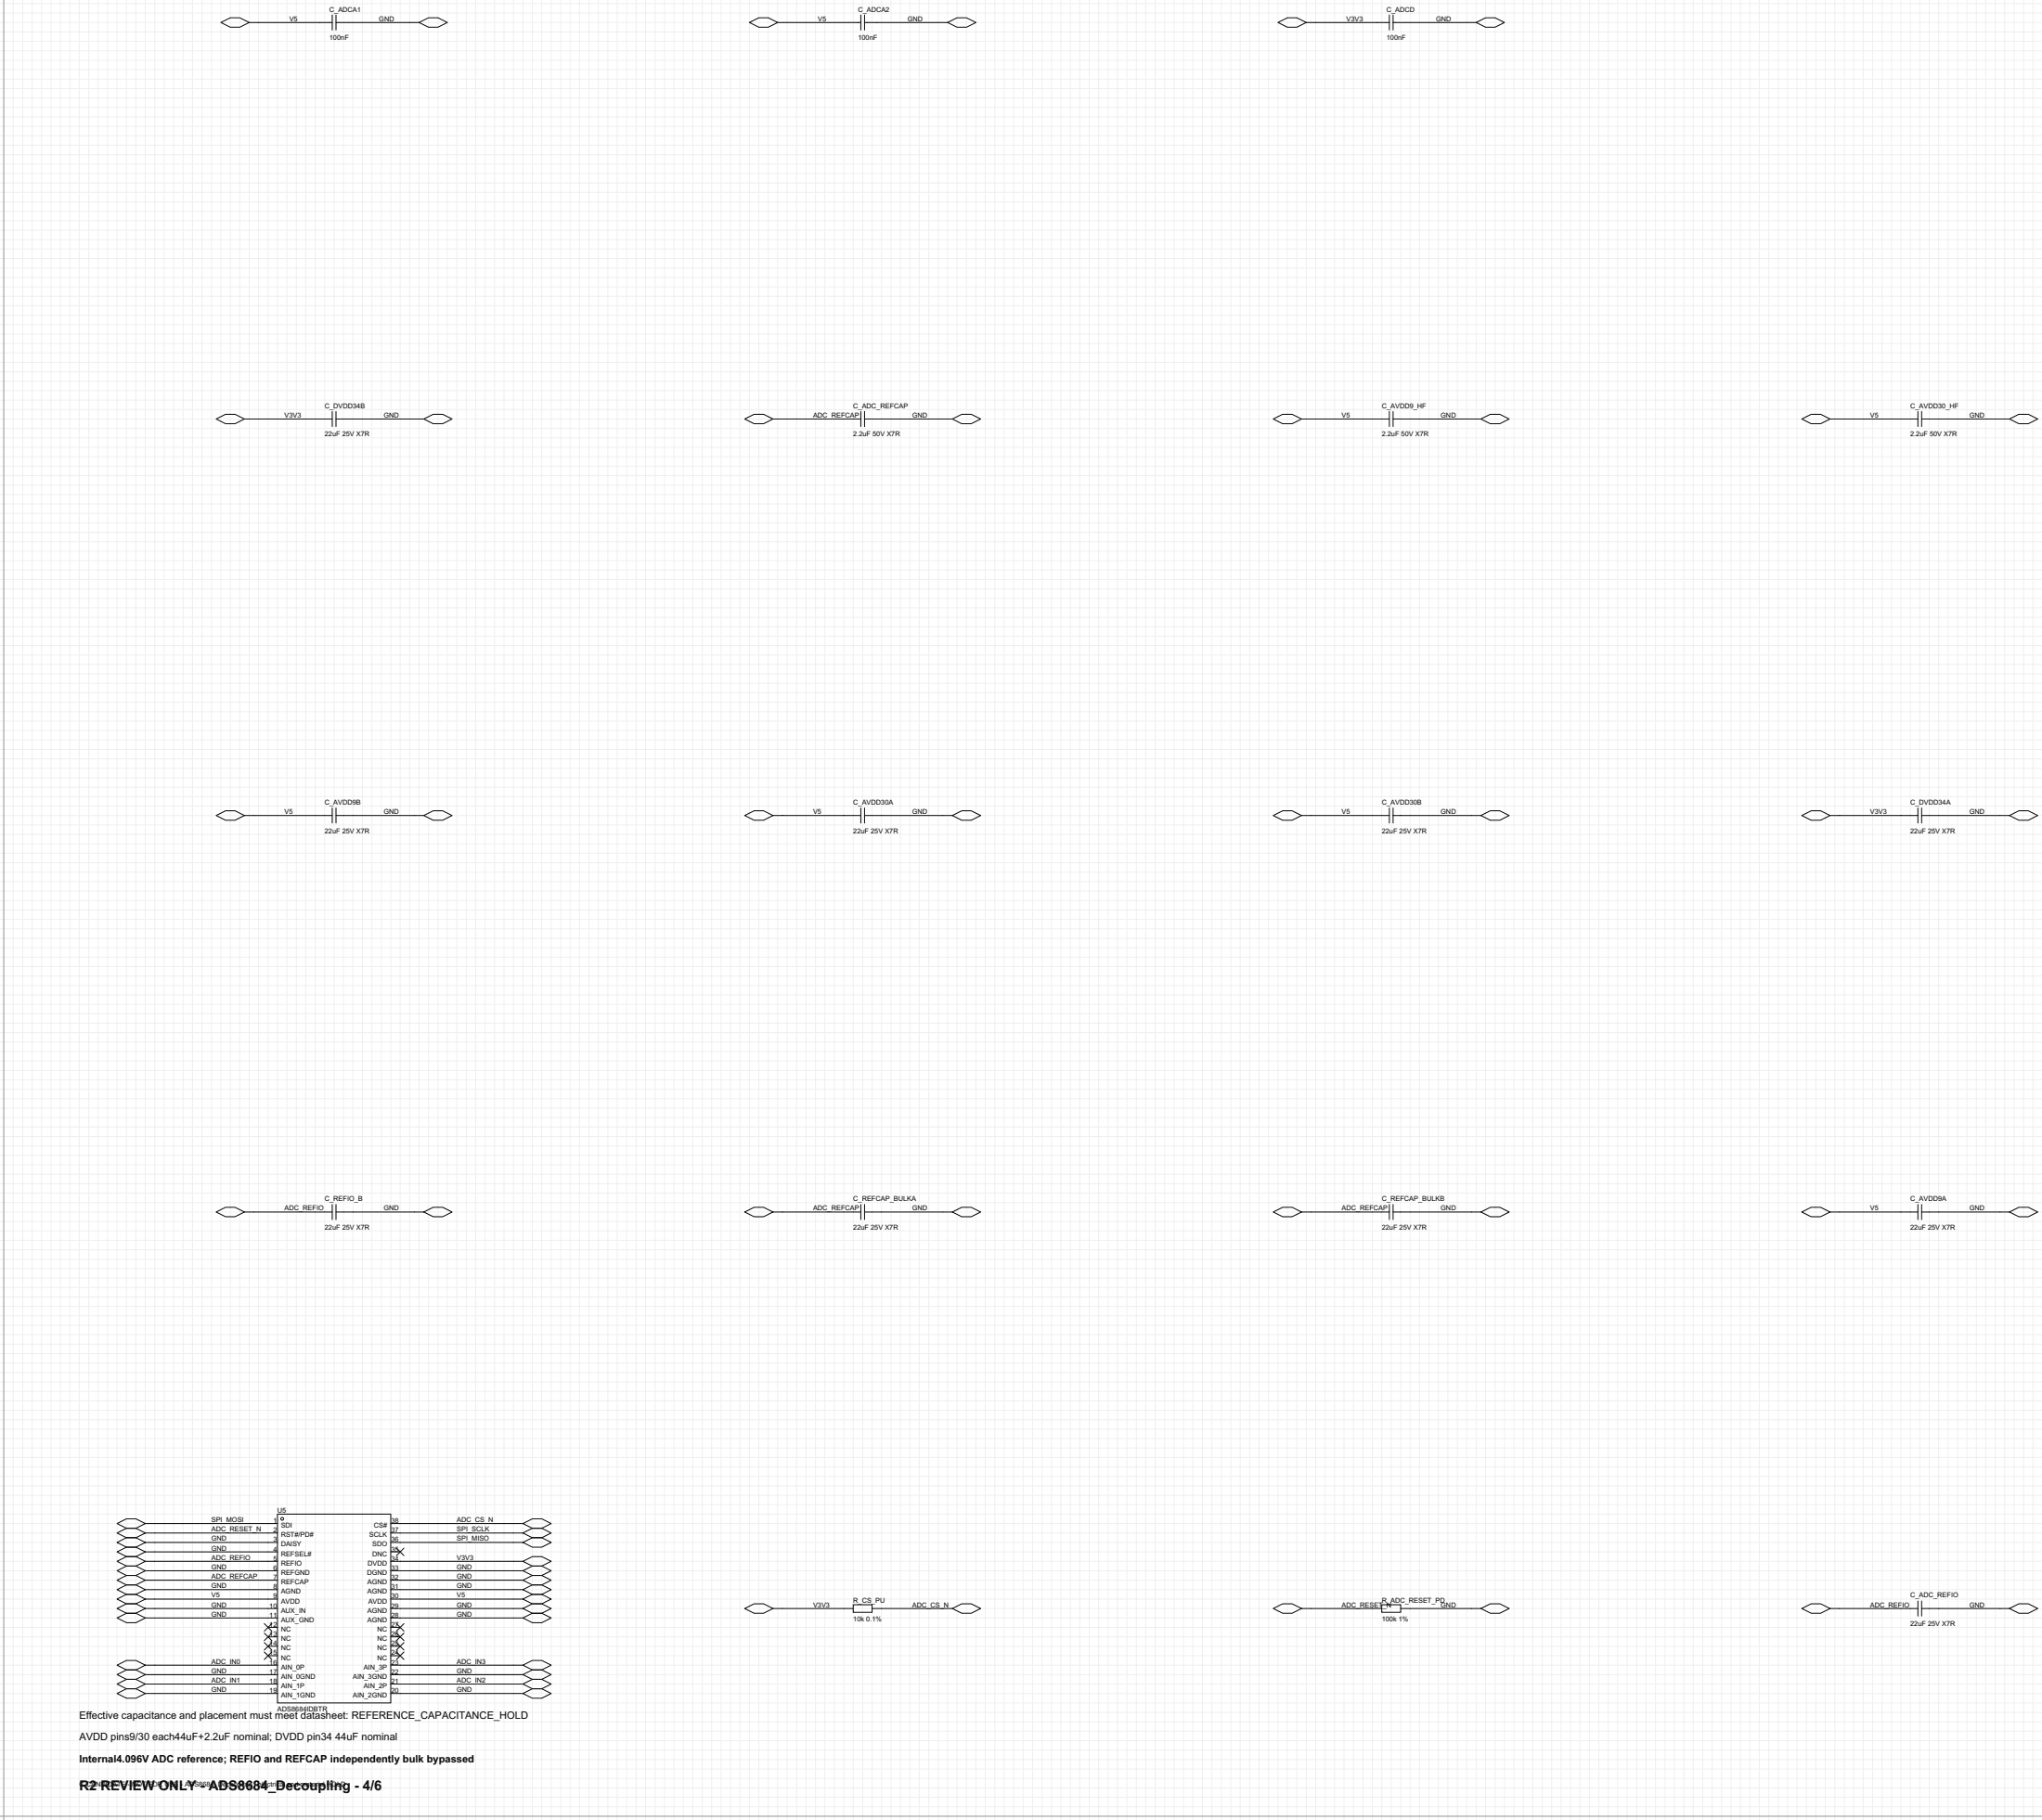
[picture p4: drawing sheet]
<svg xmlns="http://www.w3.org/2000/svg" width="550mm" height="490mm" viewBox="0 0 550 490" stroke-linecap="round" stroke-linejoin="round" font-family="sans-serif">
<g fill="none" stroke="#f0f0eb" stroke-width=".25">
<path d="M1 0v489.7M3.6 0v489.7M6.1 0v489.7M8.6 0v489.7M11.2 0v489.7M13.7 0v489.7M16.3 0v489.7M18.8 0v489.7M21.3 0v489.7M23.9 0v489.7M26.4 0v489.7M29 0v489.7"/>
<path d="M31.5 0v489.7M34 0v489.7M36.6 0v489.7M39.1 0v489.7M41.7 0v489.7M44.2 0v489.7M46.7 0v489.7M49.3 0v489.7M51.8 0v489.7M54.4 0v489.7M56.9 0v489.7M59.4 0v489.7"/>
<path d="M62 0v489.7M64.5 0v489.7M67.1 0v489.7M69.6 0v489.7M72.1 0v489.7M74.7 0v489.7M77.2 0v489.7M79.8 0v489.7M82.3 0v489.7M84.8 0v489.7M87.4 0v489.7M89.9 0v489.7"/>
<path d="M92.5 0v489.7M95 0v489.7M97.5 0v489.7M100.1 0v489.7M102.6 0v489.7M105.2 0v489.7M107.7 0v489.7M110.2 0v489.7M112.8 0v489.7M115.3 0v489.7M117.9 0v489.7M120.4 0v489.7"/>
<path d="M122.9 0v489.7M125.5 0v489.7M128 0v489.7M130.6 0v489.7M133.1 0v489.7M135.6 0v489.7M138.2 0v489.7M140.7 0v489.7M143.3 0v489.7M145.8 0v489.7M148.3 0v489.7M150.9 0v489.7"/>
<path d="M153.4 0v489.7M156 0v489.7M158.5 0v489.7M161 0v489.7M163.6 0v489.7M166.1 0v489.7M168.7 0v489.7M171.2 0v489.7M173.7 0v489.7M176.3 0v489.7M178.8 0v489.7M181.4 0v489.7"/>
<path d="M183.9 0v489.7M186.4 0v489.7M189 0v489.7M191.5 0v489.7M194.1 0v489.7M196.6 0v489.7M199.1 0v489.7M201.7 0v489.7M204.2 0v489.7M206.8 0v489.7M209.3 0v489.7M211.8 0v489.7"/>
<path d="M214.4 0v489.7M216.9 0v489.7M219.5 0v489.7M222 0v489.7M224.5 0v489.7M227.1 0v489.7M229.6 0v489.7M232.2 0v489.7M234.7 0v489.7M237.2 0v489.7M239.8 0v489.7M242.3 0v489.7"/>
<path d="M244.9 0v489.7M247.4 0v489.7M249.9 0v489.7M252.5 0v489.7M255 0v489.7M257.6 0v489.7M260.1 0v489.7M262.6 0v489.7M265.2 0v489.7M267.7 0v489.7M270.3 0v489.7M272.8 0v489.7"/>
<path d="M275.3 0v489.7M277.9 0v489.7M280.4 0v489.7M283 0v489.7M285.5 0v489.7M288 0v489.7M290.6 0v489.7M293.1 0v489.7M295.7 0v489.7M298.2 0v489.7M300.7 0v489.7M303.3 0v489.7"/>
<path d="M305.8 0v489.7M308.4 0v489.7M310.9 0v489.7M313.4 0v489.7M316 0v489.7M318.5 0v489.7M321.1 0v489.7M323.6 0v489.7M326.1 0v489.7M328.7 0v489.7M331.2 0v489.7M333.8 0v489.7"/>
<path d="M336.3 0v489.7M338.8 0v489.7M341.4 0v489.7M343.9 0v489.7M346.5 0v489.7M349 0v489.7M351.5 0v489.7M354.1 0v489.7M356.6 0v489.7M359.2 0v489.7M361.7 0v489.7M364.2 0v489.7"/>
<path d="M366.8 0v489.7M369.3 0v489.7M371.9 0v489.7M374.4 0v489.7M376.9 0v489.7M379.5 0v489.7M382 0v489.7M384.6 0v489.7M387.1 0v489.7M389.6 0v489.7M392.2 0v489.7M394.7 0v489.7"/>
<path d="M397.3 0v489.7M399.8 0v489.7M402.3 0v489.7M404.9 0v489.7M407.4 0v489.7M410 0v489.7M412.5 0v489.7M415 0v489.7M417.6 0v489.7M420.1 0v489.7M422.7 0v489.7M425.2 0v489.7"/>
<path d="M427.7 0v489.7M430.3 0v489.7M432.8 0v489.7M435.4 0v489.7M437.9 0v489.7M440.4 0v489.7M443 0v489.7M445.5 0v489.7M448.1 0v489.7M450.6 0v489.7M453.1 0v489.7M455.7 0v489.7"/>
<path d="M458.2 0v489.7M460.8 0v489.7M463.3 0v489.7M465.8 0v489.7M468.4 0v489.7M470.9 0v489.7M473.5 0v489.7M476 0v489.7M478.5 0v489.7M481.1 0v489.7M483.6 0v489.7M486.2 0v489.7"/>
<path d="M488.7 0v489.7M491.2 0v489.7M493.8 0v489.7M496.3 0v489.7M498.9 0v489.7M501.4 0v489.7M503.9 0v489.7M506.5 0v489.7M509 0v489.7M511.6 0v489.7M514.1 0v489.7M516.6 0v489.7"/>
<path d="M519.2 0v489.7M521.7 0v489.7M524.3 0v489.7M526.8 0v489.7M529.3 0v489.7M531.9 0v489.7M534.4 0v489.7M537 0v489.7M539.5 0v489.7M542 0v489.7M544.6 0v489.7M547.1 0v489.7"/>
<path d="M0 1h549.5M0 3.5h549.5M0 6.1h549.5M0 8.6h549.5M0 11.1h549.5M0 13.7h549.5M0 16.2h549.5M0 18.8h549.5M0 21.3h549.5M0 23.8h549.5M0 26.4h549.5M0 28.9h549.5"/>
<path d="M0 31.5h549.5M0 34h549.5M0 36.5h549.5M0 39.1h549.5M0 41.6h549.5M0 44.2h549.5M0 46.7h549.5M0 49.2h549.5M0 51.8h549.5M0 54.3h549.5M0 56.9h549.5M0 59.4h549.5"/>
<path d="M0 61.9h549.5M0 64.5h549.5M0 67h549.5M0 69.6h549.5M0 72.1h549.5M0 74.6h549.5M0 77.2h549.5M0 79.7h549.5M0 82.3h549.5M0 84.8h549.5M0 87.3h549.5M0 89.9h549.5"/>
<path d="M0 92.4h549.5M0 95h549.5M0 97.5h549.5M0 100h549.5M0 102.6h549.5M0 105.1h549.5M0 107.7h549.5M0 110.2h549.5M0 112.7h549.5M0 115.3h549.5M0 117.8h549.5M0 120.4h549.5"/>
<path d="M0 122.9h549.5M0 125.4h549.5M0 128h549.5M0 130.5h549.5M0 133.1h549.5M0 135.6h549.5M0 138.1h549.5M0 140.7h549.5M0 143.2h549.5M0 145.8h549.5M0 148.3h549.5M0 150.8h549.5"/>
<path d="M0 153.4h549.5M0 155.9h549.5M0 158.5h549.5M0 161h549.5M0 163.5h549.5M0 166.1h549.5M0 168.6h549.5M0 171.2h549.5M0 173.7h549.5M0 176.2h549.5M0 178.8h549.5M0 181.3h549.5"/>
<path d="M0 183.9h549.5M0 186.4h549.5M0 188.9h549.5M0 191.5h549.5M0 194h549.5M0 196.6h549.5M0 199.1h549.5M0 201.6h549.5M0 204.2h549.5M0 206.7h549.5M0 209.3h549.5M0 211.8h549.5"/>
<path d="M0 214.3h549.5M0 216.9h549.5M0 219.4h549.5M0 222h549.5M0 224.5h549.5M0 227h549.5M0 229.6h549.5M0 232.1h549.5M0 234.7h549.5M0 237.2h549.5M0 239.7h549.5M0 242.3h549.5"/>
<path d="M0 244.8h549.5M0 247.4h549.5M0 249.9h549.5M0 252.4h549.5M0 255h549.5M0 257.5h549.5M0 260.1h549.5M0 262.6h549.5M0 265.1h549.5M0 267.7h549.5M0 270.2h549.5M0 272.8h549.5"/>
<path d="M0 275.3h549.5M0 277.8h549.5M0 280.4h549.5M0 282.9h549.5M0 285.5h549.5M0 288h549.5M0 290.5h549.5M0 293.1h549.5M0 295.6h549.5M0 298.2h549.5M0 300.7h549.5M0 303.2h549.5"/>
<path d="M0 305.8h549.5M0 308.3h549.5M0 310.9h549.5M0 313.4h549.5M0 315.9h549.5M0 318.5h549.5M0 321h549.5M0 323.6h549.5M0 326.1h549.5M0 328.6h549.5M0 331.2h549.5M0 333.7h549.5"/>
<path d="M0 336.3h549.5M0 338.8h549.5M0 341.3h549.5M0 343.9h549.5M0 346.4h549.5M0 349h549.5M0 351.5h549.5M0 354h549.5M0 356.6h549.5M0 359.1h549.5M0 361.7h549.5M0 364.2h549.5"/>
<path d="M0 366.7h549.5M0 369.3h549.5M0 371.8h549.5M0 374.4h549.5M0 376.9h549.5M0 379.4h549.5M0 382h549.5M0 384.5h549.5M0 387.1h549.5M0 389.6h549.5M0 392.1h549.5M0 394.7h549.5"/>
<path d="M0 397.2h549.5M0 399.8h549.5M0 402.3h549.5M0 404.8h549.5M0 407.4h549.5M0 409.9h549.5M0 412.5h549.5M0 415h549.5M0 417.5h549.5M0 420.1h549.5M0 422.6h549.5M0 425.2h549.5"/>
<path d="M0 427.7h549.5M0 430.2h549.5M0 432.8h549.5M0 435.3h549.5M0 437.9h549.5M0 440.4h549.5M0 442.9h549.5M0 445.5h549.5M0 448h549.5M0 450.6h549.5M0 453.1h549.5M0 455.6h549.5"/>
<path d="M0 458.2h549.5M0 460.7h549.5M0 463.3h549.5M0 465.8h549.5M0 468.3h549.5M0 470.9h549.5M0 473.4h549.5M0 476h549.5M0 478.5h549.5M0 481h549.5M0 483.6h549.5M0 486.1h549.5"/>
<path d="M0 488.7h549.5"/>
</g>
<path d="M1 0v489.7M0 488.7h549.5" fill="none" stroke="#999" stroke-width=".25"/>
<g fill="none" stroke="#000" stroke-width=".25">
<path d="M59.4 6.1l2.6-1.3h2.5l2.6 1.3-2.6 1.2h-2.5zM67.1 6.1h22.3M89.4 4v4.1M90.4 4v4.1M90.4 6.1h22.4M112.8 6.1l2.5-1.3h2.6l2.5 1.3-2.5 1.2h-2.6zM201.7 6.1l2.5-1.3h2.6l2.5 1.3-2.5 1.2h-2.6zM209.3 6.1h22.3M231.6 4v4.1M232.7 4v4.1M232.7 6.1h22.3M255 6.1l2.6-1.3h2.5l2.5 1.3-2.5 1.2h-2.5z"/>
<path d="M343.9 6.1l2.6-1.3h2.5l2.5 1.3-2.5 1.2h-2.5zM351.5 6.1h22.4M373.9 4v4.1M374.9 4v4.1M374.9 6.1h22.4M397.3 6.1l2.5-1.3h2.5l2.6 1.3-2.6 1.2h-2.5zM58.2 112.7l2.5-1.2h2.5l2.6 1.2-2.6 1.3h-2.5zM65.8 112.7h23.6M89.4 110.7v4.1M90.4 110.7v4.1M90.4 112.7h23.6M114 112.7l2.6-1.2h2.5l2.6 1.2-2.6 1.3h-2.5z"/>
<path d="M200.4 112.7l2.5-1.2h2.6l2.5 1.2-2.5 1.3h-2.6zM208 112.7h23.6M231.6 110.7v4.1M232.7 110.7v4.1M232.7 112.7h23.6M256.3 112.7l2.5-1.2h2.6l2.5 1.2-2.5 1.3h-2.6zM342.6 112.7l2.6-1.2h2.5l2.6 1.2-2.6 1.3h-2.5zM350.3 112.7h23.6M373.9 110.7v4.1M374.9 110.7v4.1M374.9 112.7h23.6M398.5 112.7l2.6-1.2h2.5l2.5 1.2-2.5 1.3h-2.5z"/>
<path d="M484.9 112.7l2.5-1.2h2.6l2.5 1.2-2.5 1.3h-2.6zM492.5 112.7h23.6M516.1 110.7v4.1M517.1 110.7v4.1M517.1 112.7h23.7M540.8 112.7l2.5-1.2h2.5l2.6 1.2-2.6 1.3h-2.5zM58.2 219.4l2.5-1.3h2.5l2.6 1.3-2.6 1.3h-2.5zM65.8 219.4h23.6M89.4 217.4v4M90.4 217.4v4M90.4 219.4h23.6M114 219.4l2.6-1.3h2.5l2.6 1.3-2.6 1.3h-2.5z"/>
<path d="M200.4 219.4l2.5-1.3h2.6l2.5 1.3-2.5 1.3h-2.6zM208 219.4h23.6M231.6 217.4v4M232.7 217.4v4M232.7 219.4h23.6M256.3 219.4l2.5-1.3h2.6l2.5 1.3-2.5 1.3h-2.6zM342.6 219.4l2.6-1.3h2.5l2.6 1.3-2.6 1.3h-2.5zM350.3 219.4h23.6M373.9 217.4v4M374.9 217.4v4M374.9 219.4h23.6M398.5 219.4l2.6-1.3h2.5l2.5 1.3-2.5 1.3h-2.5z"/>
<path d="M484.9 219.4l2.5-1.3h2.6l2.5 1.3-2.5 1.3h-2.6zM492.5 219.4h23.6M516.1 217.4v4M517.1 217.4v4M517.1 219.4h23.7M540.8 219.4l2.5-1.3h2.5l2.6 1.3-2.6 1.3h-2.5zM58.2 326.1l2.5-1.3h2.5l2.6 1.3-2.6 1.3h-2.5zM65.8 326.1h23.6M89.4 324.1v4M90.4 326.1h23.6M90.4 324.1v4M114 326.1l2.6-1.3h2.5l2.6 1.3-2.6 1.3h-2.5z"/>
<path d="M200.4 326.1l2.5-1.3h2.6l2.5 1.3-2.5 1.3h-2.6zM208 326.1h23.6M231.6 324.1v4M232.7 326.1h23.6M232.7 324.1v4M256.3 326.1l2.5-1.3h2.6l2.5 1.3-2.5 1.3h-2.6zM342.6 326.1l2.6-1.3h2.5l2.6 1.3-2.6 1.3h-2.5zM350.3 326.1h23.6M373.9 324.1v4M374.9 326.1h23.6M374.9 324.1v4M398.5 326.1l2.6-1.3h2.5l2.5 1.3-2.5 1.3h-2.5z"/>
<path d="M484.9 326.1l2.5-1.3h2.6l2.5 1.3-2.5 1.3h-2.6zM492.5 326.1h23.6M516.1 324.1v4M517.1 324.1v4M517.1 326.1h23.7M540.8 326.1l2.5-1.3h2.5l2.6 1.3-2.6 1.3h-2.5zM31.5 409.9l2.5-1.3h2.6l2.5 1.3-2.5 1.3h-2.6zM31.5 412.5l2.5-1.3h2.6l2.5 1.3-2.5 1.2h-2.6zM31.5 415l2.5-1.3h2.6l2.5 1.3-2.5 1.3h-2.6zM31.5 417.5l2.5-1.2h2.6l2.5 1.2-2.5 1.3h-2.6zM39.1 409.9h35.6M39.1 412.5h35.6"/>
<path d="M39.1 415h35.6M39.1 417.5h35.6M74.7 407.4h30.5v50.8h-30.5zM105.2 409.9h35.5M105.2 412.5h35.5M105.2 415h35.5M105.2 417.5h2.5M106.7 416.5l2 2M108.7 416.5l-2 2M140.7 415l2.6-1.3h2.5l2.5 1.3-2.5 1.3h-2.5zM140.7 412.5l2.6-1.3h2.5l2.5 1.3-2.5 1.2h-2.5zM140.7 409.9l2.6-1.3h2.5l2.5 1.3-2.5 1.3h-2.5z"/>
<path d="M31.5 420.1l2.5-1.3h2.6l2.5 1.3-2.5 1.2h-2.6zM31.5 422.6l2.5-1.3h2.6l2.5 1.3-2.5 1.3h-2.6zM31.5 425.2l2.5-1.3h2.6l2.5 1.3-2.5 1.2h-2.6zM31.5 427.7l2.5-1.3h2.6l2.5 1.3-2.5 1.3h-2.6zM31.5 430.2l2.5-1.2h2.6l2.5 1.2-2.5 1.3h-2.6zM31.5 432.8l2.5-1.3h2.6l2.5 1.3-2.5 1.2h-2.6zM31.5 435.3l2.5-1.3h2.6l2.5 1.3-2.5 1.3h-2.6zM39.1 420.1h35.6M39.1 422.6h35.6M39.1 425.2h35.6M39.1 427.7h35.6M39.1 430.2h35.6"/>
<path d="M39.1 432.8h35.6M39.1 435.3h35.6M71.1 436.8l2.1 2.1M71.1 439.4l2.1 2M72.1 437.9h2.6M73.2 436.8l-2.1 2.1M73.2 439.4l-2.1 2M105.2 420.1h35.5M105.2 422.6h35.5M105.2 425.2h35.5M105.2 427.7h35.5M105.2 430.2h35.5"/>
<path d="M105.2 432.8h35.5M105.2 435.3h35.5M105.2 437.9h2.5M106.7 439.4l2 2M106.7 436.8l2 2.1M108.7 439.4l-2 2M108.7 436.8l-2 2.1M140.7 435.3l2.6-1.3h2.5l2.5 1.3-2.5 1.3h-2.5zM140.7 432.8l2.6-1.3h2.5l2.5 1.3-2.5 1.2h-2.5zM140.7 430.2l2.6-1.2h2.5l2.5 1.2-2.5 1.3h-2.5zM140.7 427.7l2.6-1.3h2.5l2.5 1.3-2.5 1.3h-2.5zM140.7 425.2l2.6-1.3h2.5l2.5 1.3-2.5 1.2h-2.5z"/>
<path d="M140.7 422.6l2.6-1.3h2.5l2.5 1.3-2.5 1.3h-2.5zM140.7 420.1l2.6-1.3h2.5l2.5 1.3-2.5 1.2h-2.5zM200.4 432.8l2.5-1.3h2.6l2.5 1.3-2.5 1.2h-2.6zM208 432.8h21.6M229.6 431.8h5.1v2h-5.1zM234.7 432.8h21.6M256.3 432.8l2.5-1.3h2.6l2.5 1.3-2.5 1.2h-2.6zM342.6 432.8l2.6-1.3h2.5l2.6 1.3-2.6 1.2h-2.5zM350.3 432.8h21.6M371.9 431.8h5v2h-5zM376.9 432.8h21.6M398.5 432.8l2.6-1.3h2.5l2.5 1.3-2.5 1.2h-2.5z"/>
<path d="M484.9 432.8l2.5-1.3h2.6l2.5 1.3-2.5 1.2h-2.6zM492.5 432.8h23.6M516.1 430.7v4.1M517.1 432.8h23.7M517.1 430.7v4.1M540.8 432.8l2.5-1.3h2.5l2.6 1.3-2.6 1.2h-2.5zM31.5 448l2.5-1.3h2.6l2.5 1.3-2.5 1.3h-2.6zM31.5 450.6l2.5-1.3h2.6l2.5 1.3-2.5 1.2h-2.6zM31.5 453.1l2.5-1.3h2.6l2.5 1.3-2.5 1.3h-2.6zM31.5 455.6l2.5-1.2h2.6l2.5 1.2-2.5 1.3h-2.6zM39.1 448h35.6M39.1 450.6h35.6"/>
<path d="M39.1 453.1h35.6M39.1 455.6h35.6M71.1 441.9l2.1 2M71.1 444.5l2.1 2M72.1 440.4h2.6M72.1 442.9h2.6M72.1 445.5h2.6M73.2 441.9l-2.1 2M73.2 444.5l-2.1 2M105.2 440.4h2.5M105.2 442.9h2.5M105.2 445.5h2.5"/>
<path d="M105.2 448h35.5M105.2 450.6h35.5M105.2 453.1h35.5M105.2 455.6h35.5M106.7 444.5l2 2M106.7 441.9l2 2M108.7 444.5l-2 2M108.7 441.9l-2 2M140.7 455.6l2.6-1.2h2.5l2.5 1.2-2.5 1.3h-2.5zM140.7 453.1l2.6-1.3h2.5l2.5 1.3-2.5 1.3h-2.5zM140.7 450.6l2.6-1.3h2.5l2.5 1.3-2.5 1.2h-2.5zM140.7 448l2.6-1.3h2.5l2.5 1.3-2.5 1.3h-2.5z"/>
<circle cx="75.9" cy="408.6" r=".38"/>
</g>
<text font-size="3.7" x="21.3" y="481.6">R2 REVIEW ONLY - ADS8684_Decoupling - 4/6</text>
<g font-size="2.8">
<text x="21.3" y="462.4">Effective capacitance and placement must meet datasheet: REFERENCE_CAPACITANCE_HOLD</text>
<text x="21.3" y="468.3">AVDD pins9/30 each44uF+2.2uF nominal; DVDD pin34 44uF nominal</text>
<text x="21.3" y="474.1">Internal4.096V ADC reference; REFIO and REFCAP independently bulk bypassed</text>
</g>
<g font-size="1.8">
<text x="77.9" y="5.7">V5</text>
<text x="88.6" y="3.1">C_ADCA1</text>
<text x="102" y="5.7">GND</text>
<text x="220.1" y="5.7">V5</text>
<text x="230.9" y="3.1">C_ADCA2</text>
<text x="244.2" y="5.7">GND</text>
<text x="362.3" y="5.7">V3V3</text>
<text x="373.1" y="3.1">C_ADCD</text>
<text x="386.5" y="5.7">GND</text>
<text x="88.6" y="10.8">100nF</text>
<text x="230.9" y="10.8">100nF</text>
<text x="373.1" y="10.8">100nF</text>
<text x="76.6" y="112.4">V3V3</text>
<text x="87.4" y="109.8">C_DVDD34B</text>
<text x="103.3" y="112.4">GND</text>
<text x="218.8" y="112.4">ADC_REFCAP</text>
<text x="229.6" y="109.8">C_ADC_REFCAP</text>
<text x="245.5" y="112.4">GND</text>
<text x="361.1" y="112.4">V5</text>
<text x="371.9" y="109.8">C_AVDD9_HF</text>
<text x="387.7" y="112.4">GND</text>
<text x="503.3" y="112.4">V5</text>
<text x="514.1" y="109.8">C_AVDD30_HF</text>
<text x="530" y="112.4">GND</text>
<text x="87.4" y="117.4">22uF 25V X7R</text>
<text x="229.6" y="117.4">2.2uF 50V X7R</text>
<text x="371.9" y="117.4">2.2uF 50V X7R</text>
<text x="514.1" y="117.4">2.2uF 50V X7R</text>
<text x="76.6" y="219">V5</text>
<text x="87.4" y="216.5">C_AVDD9B</text>
<text x="103.3" y="219">GND</text>
<text x="218.8" y="219">V5</text>
<text x="229.6" y="216.5">C_AVDD30A</text>
<text x="245.5" y="219">GND</text>
<text x="361.1" y="219">V5</text>
<text x="371.9" y="216.5">C_AVDD30B</text>
<text x="387.7" y="219">GND</text>
<text x="503.3" y="219">V3V3</text>
<text x="514.1" y="216.5">C_DVDD34A</text>
<text x="530" y="219">GND</text>
<text x="87.4" y="224.1">22uF 25V X7R</text>
<text x="229.6" y="224.1">22uF 25V X7R</text>
<text x="371.9" y="224.1">22uF 25V X7R</text>
<text x="514.1" y="224.1">22uF 25V X7R</text>
<text x="87.4" y="323.2">C_REFIO_B</text>
<text x="229.6" y="323.2">C_REFCAP_BULKA</text>
<text x="371.9" y="323.2">C_REFCAP_BULKB</text>
<text x="514.1" y="323.2">C_AVDD9A</text>
<text x="76.6" y="325.7">ADC_REFIO</text>
<text x="103.3" y="325.7">GND</text>
<text x="218.8" y="325.7">ADC_REFCAP</text>
<text x="245.5" y="325.7">GND</text>
<text x="361.1" y="325.7">ADC_REFCAP</text>
<text x="387.7" y="325.7">GND</text>
<text x="503.3" y="325.7">V5</text>
<text x="530" y="325.7">GND</text>
<text x="87.4" y="330.8">22uF 25V X7R</text>
<text x="229.6" y="330.8">22uF 25V X7R</text>
<text x="371.9" y="330.8">22uF 25V X7R</text>
<text x="514.1" y="330.8">22uF 25V X7R</text>
<text x="74.7" y="407">U5</text>
<text x="56.9" y="409.5">SPI_MOSI</text>
<text x="56.9" y="412.1">ADC_RESET_N</text>
<text x="73.5" y="409.8">1</text>
<text x="73.5" y="412.3">2</text>
<text x="75.6" y="411">SDI</text>
<text x="75.6" y="413.6">RST#/PD#</text>
<text x="99.4" y="413.6">SCLK</text>
<text x="100.6" y="411">CS#</text>
<text x="105.3" y="412.3">37</text>
<text x="105.3" y="409.8">38</text>
<text x="122.9" y="412.1">SPI_SCLK</text>
<text x="122.9" y="409.5">ADC_CS_N</text>
<text x="56.9" y="414.6">GND</text>
<text x="56.9" y="417.2">GND</text>
<text x="56.9" y="419.7">ADC_REFIO</text>
<text x="73.5" y="414.9">3</text>
<text x="73.5" y="417.4">4</text>
<text x="73.5" y="419.9">5</text>
<text x="75.6" y="416.1">DAISY</text>
<text x="75.6" y="418.7">REFSEL#</text>
<text x="100.2" y="418.7">DNC</text>
<text x="100.2" y="416.1">SDO</text>
<text x="105.3" y="419.9">34</text>
<text x="105.3" y="417.4">35</text>
<text x="105.3" y="414.9">36</text>
<text x="122.9" y="419.7">V3V3</text>
<text x="122.9" y="414.6">SPI_MISO</text>
<text x="56.9" y="422.2">GND</text>
<text x="56.9" y="424.8">ADC_REFCAP</text>
<text x="73.5" y="422.5">6</text>
<text x="73.5" y="425">7</text>
<text x="75.6" y="421.2">REFIO</text>
<text x="75.6" y="423.7">REFGND</text>
<text x="98.8" y="423.7">DGND</text>
<text x="99" y="421.2">DVDD</text>
<text x="105.3" y="425">32</text>
<text x="105.3" y="422.5">33</text>
<text x="122.9" y="424.8">GND</text>
<text x="122.9" y="422.2">GND</text>
<text x="56.9" y="427.3">GND</text>
<text x="56.9" y="429.9">V5</text>
<text x="73.5" y="427.6">8</text>
<text x="73.5" y="430.1">9</text>
<text x="75.6" y="426.3">REFCAP</text>
<text x="75.6" y="428.8">AGND</text>
<text x="75.6" y="431.4">AVDD</text>
<text x="98.9" y="428.8">AGND</text>
<text x="98.9" y="426.3">AGND</text>
<text x="99.1" y="431.4">AVDD</text>
<text x="105.3" y="430.1">30</text>
<text x="105.3" y="427.6">31</text>
<text x="122.9" y="429.9">V5</text>
<text x="122.9" y="427.3">GND</text>
<text x="229.6" y="431.1">R_CS_PU</text>
<text x="371.9" y="431.1">R_ADC_RESET_PD</text>
<text x="514.1" y="429.9">C_ADC_REFIO</text>
<text x="56.9" y="432.4">GND</text>
<text x="56.9" y="434.9">GND</text>
<text x="72.5" y="432.6">10</text>
<text x="72.5" y="435.2">11</text>
<text x="72.5" y="437.7">12</text>
<text x="75.6" y="433.9">AUX_IN</text>
<text x="75.6" y="436.4">AUX_GND</text>
<text x="98.9" y="436.4">AGND</text>
<text x="98.9" y="433.9">AGND</text>
<text x="105.3" y="437.7">27</text>
<text x="105.3" y="435.2">28</text>
<text x="105.3" y="432.6">29</text>
<text x="122.9" y="434.9">GND</text>
<text x="122.9" y="432.4">GND</text>
<text x="218.8" y="432.4">V3V3</text>
<text x="229.6" y="436.2">10k 0.1%</text>
<text x="245.5" y="432.4">ADC_CS_N</text>
<text x="361.1" y="432.4">ADC_RESET_N</text>
<text x="371.9" y="436.2">100k 1%</text>
<text x="387.7" y="432.4">GND</text>
<text x="503.3" y="432.4">ADC_REFIO</text>
<text x="514.1" y="437.5">22uF 25V X7R</text>
<text x="530" y="432.4">GND</text>
<text x="72.5" y="440.3">13</text>
<text x="72.5" y="442.8">14</text>
<text x="75.6" y="439">NC</text>
<text x="75.6" y="441.5">NC</text>
<text x="101.5" y="441.5">NC</text>
<text x="101.5" y="439">NC</text>
<text x="105.3" y="442.8">25</text>
<text x="105.3" y="440.3">26</text>
<text x="56.9" y="447.6">ADC_IN0</text>
<text x="72.5" y="445.3">15</text>
<text x="72.5" y="447.9">16</text>
<text x="75.6" y="444.1">NC</text>
<text x="75.6" y="446.6">NC</text>
<text x="75.6" y="449.1">AIN_0P</text>
<text x="97.8" y="449.1">AIN_3P</text>
<text x="101.5" y="446.6">NC</text>
<text x="101.5" y="444.1">NC</text>
<text x="105.3" y="447.9">23</text>
<text x="105.3" y="445.3">24</text>
<text x="122.9" y="447.6">ADC_IN3</text>
<text x="56.9" y="450.2">GND</text>
<text x="56.9" y="452.7">ADC_IN1</text>
<text x="56.9" y="455.3">GND</text>
<text x="72.5" y="450.4">17</text>
<text x="72.5" y="453">18</text>
<text x="72.5" y="455.5">19</text>
<text x="75.6" y="451.7">AIN_0GND</text>
<text x="75.6" y="454.2">AIN_1P</text>
<text x="95" y="451.7">AIN_3GND</text>
<text x="97.8" y="454.2">AIN_2P</text>
<text x="105.3" y="455.5">20</text>
<text x="105.3" y="453">21</text>
<text x="105.3" y="450.4">22</text>
<text x="122.9" y="455.3">GND</text>
<text x="122.9" y="452.7">ADC_IN2</text>
<text x="122.9" y="450.2">GND</text>
<text x="74.7" y="460.3">ADS8684IDBTR</text>
<text x="75.6" y="456.8">AIN_1GND</text>
<text x="95" y="456.8">AIN_2GND</text>
<text x="21.3" y="480.7">C CANDIDATE - NOT FOR USE - ADS8684_Decoupling / electrical and material HOLD</text>
</g>
</svg>
